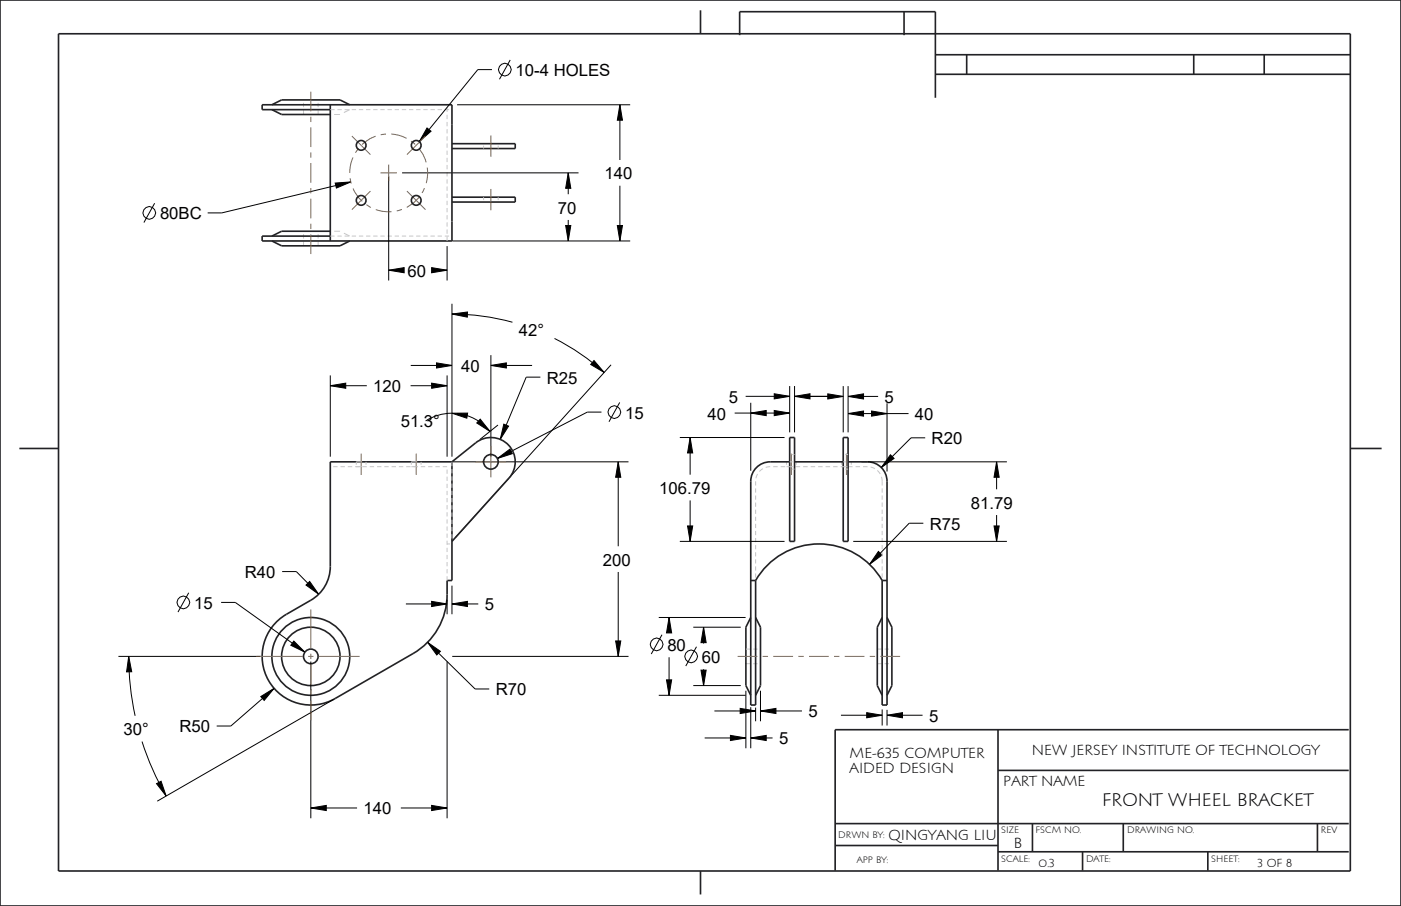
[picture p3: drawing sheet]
<svg xmlns="http://www.w3.org/2000/svg" width="432mm" height="279mm" viewBox="0 0 432 279" stroke-linecap="round" stroke-linejoin="round" font-family="sans-serif">
<g fill="#000">
<path d="M191.1 32.3l.7 4.8h-1.5zM103.3 56.5l4.8-.4-4.4 1.9zM131.6 39.5l1.2 1-3.6 3.2zM175.1 53.3l.8 4.8h-1.6zM174.3 69.5h1.6l-.8 4.8zM190.3 69.5h1.5l-.7 4.8zM119.8 83.3l4.8-.8v1.6zM133 82.5l4.8 .8-4.8 .8zM139.3 96.9l4.8-.7-.1 1.6zM101.8 119l4.8-.8v1.5zM133 118.2l4.8 .8-4.8 .7zM134.5 111.9l4.8 .8-4.8 .8z"/>
<path d="M151.3 112.7l4.8-.8v1.6zM183.1 111.2l3.1 3.7-4.1-2.5zM139.3 127.4h4.8l-.2 1.6zM148 129.3l3 3.8-4.1-2.7zM155.3 130.8l1.4 .6-2.5 4.1zM212.7 134.9l.8 4.8h-1.6zM231.4 127.4l4.8-.8v1.6zM238.6 121.4l4.8 .8-4.8 .8zM238.6 126.6l4.8 .8-4.8 .8zM244.9 122.2l4.8-.8v1.6zM255.1 121.5l4.8 .8-4.8 .7zM261.4 122.3l4.8-.8v1.5z"/>
<path d="M261.4 127.5l4.8-.7v1.5zM268.6 126.8l4.8 .7-4.8 .8zM153.3 141.4l3.9-2.9 .7 1.4zM190.5 142.4l.8 4.8h-1.6zM274.4 140.3l1.2 1.1-4 2.8zM307.2 142.4l.8 4.8h-1.6zM211.9 162.2h1.6l-.8 4.8zM270.7 170.1l1.2 1.1-3.9 2.8zM306.4 162.2h1.6l-.8 4.8zM94.3 180.4l1.1-1.1 2.8 4zM131.8 198.1l3.9 2.8-1.1 1.1zM133 185.5l4.8 .8-4.8 .7z"/>
<path d="M139.3 186.3l4.8-.8v1.5zM206.2 190.4l.8 4.8h-1.6zM216.9 193.4l.7 4.8h-1.5zM39.7 202.4l.9 4.8h-1.6zM80.4 214.8l4.1-2.5-3.1 3.7zM90.6 197.7l3.4 3.4-4.4-2.1zM189.7 197.7h1.6l-.8 4.7zM205.4 209.7h1.6l-.8 4.7zM216.1 206.7h1.5l-.7 4.7zM228.1 218.5l4.8 .8-4.8 .7zM234.4 219.3l4.8-.8v1.5zM225.1 226.8l4.8 .8-4.8 .8z"/>
<path d="M231.4 227.6l4.8-.8v1.6zM267.1 219.8l4.8 .8-4.8 .8zM273.4 220.6l4.8-.8v1.6zM48.2 241.7l1.4-.8 1.6 4.6zM95.8 249.2l4.8-.8v1.6zM133 248.4l4.8 .8-4.8 .8z"/>
</g>
<g fill="none" stroke="#000" stroke-width=".31">
<path d="M157.2 18.5l-3.3 5.9M131.6 39.5l1.2 1-3.6 3.2zM140.9 32.3h53.3M151.6 21.5h-4.3l-18.1 22.2M191.1 32.3l.7 4.8h-1.5zM191.1 32.3v17M103.3 56.5l4.8-.4-4.4 1.9zM108.1 56.1l-39.7 9.6h-4.4M119.8 54.4v32.1M123.9 53.3h54.4M175.1 53.3l.8 4.8h-1.6zM175.1 53.3v6.6"/>
<path d="M191.1 57.3v17M47.7 62.7l-3.3 5.9M137.8 75.9v10.6M139.4 74.3h54.8M174.3 69.5h1.6l-.8 4.8zM175.1 67.8v6.5M190.3 69.5h1.5l-.7 4.8zM119.8 83.3l4.8-.8v1.6zM119.8 83.3h3.8M133 82.5l4.8 .8-4.8 .8zM134 83.3h3.8M139.3 96.9l4.8-.7-.1 1.6z"/>
<path d="M139.3 96.9l4 .1 5.4 .5 5.3 .9 3.9 1M139.3 93.7v47.1M101.8 119l4.8-.8v1.5zM101.8 115.8v25M101.8 119h11.3M126.5 119h11.3M126.6 112.7h12.7M133 118.2l4.8 .8-4.8 .7zM134.5 111.9l4.8 .8-4.8 .8zM137.8 115.8v25M151.3 112.7l4.8-.8v1.6zM151.3 109.5v31.3"/>
<path d="M151.3 112.7h12.7M166.5 116.3h-4.3l-8 19.2M170.9 104.4a70.1 70.1 0 0 1 15.3 10.5M183.1 111.2l3.1 3.7-4.1-2.5zM188.3 112.5l-47.9 53.3M243.4 119v14.3M244.9 119v14.3M259.9 119.1v14.2M261.4 119.1v14.2M139.3 127.4h4.8l-.2 1.6zM139.3 127.4a15 15 0 0 0-8.1 2.4M140.8 127.5a15 15 0 0 1 10.2 5.6"/>
<path d="M148 129.3l3 3.8-4.1-2.7zM153.5 131.1l-5.7 4.5M155.3 130.8l1.4 .6-2.5 4.1zM185.4 127.1h-4.4l-27.7 14.3M191 124.1l-3.3 6M209.5 134.9h32.3M212.7 134.9l.8 4.8h-1.6zM212.7 134.9v11.5M226.4 127.4h17M229.8 122.2h13.6M231.4 127.4l4.8-.8v1.6zM231.4 124.2v21"/>
<path d="M238.6 121.4l4.8 .8-4.8 .8zM238.6 126.6l4.8 .8-4.8 .8zM244.9 122.2l4.8-.8v1.6zM244.9 122.2h12.7M247.2 122.3h12.7M255.1 121.5l4.8 .8-4.8 .7zM261.4 122.3l4.8-.8v1.5zM261.4 127.5l4.8-.7v1.5zM261.4 127.5h18.6M261.4 122.3h9.2M268.6 126.8l4.8 .7-4.8 .8zM273.4 124.4v21"/>
<path d="M285.2 135h-4.4l-9.2 9.2M139.4 142.4h54.3M153.3 141.4l3.9-2.9 .7 1.4zM190.5 142.4l.8 4.8h-1.6zM190.5 142.4v26.1M212.7 154.3v12.7M265.5 142.4h44.8M274.4 140.3l1.2 1.1-4 2.8zM307.2 142.4l.8 4.8h-1.6zM307.2 142.4v8.5M307.2 158.8v8.2M87 176.3h4.3l6.9 7"/>
<path d="M190.5 176.4v26M209.5 167h32.3M211.9 162.2h1.6l-.8 4.8zM263 167h47.3M270.7 170.1l1.2 1.1-3.9 2.8zM284.6 161.4h-4.4l-12.2 12.6M306.4 162.2h1.6l-.8 4.8zM58.2 182.8l-3.3 6M68.2 185.8h4.3l21.5 15.3M90.6 197.7l3.4 3.4-4.4-2.1zM94.3 180.4l1.1-1.1 2.8 4zM125.1 186.3h12.7"/>
<path d="M131.8 198.1l3.9 2.8-1.1 1.1zM131.8 198.1l14.6 14.4h4.4M133 185.5l4.8 .8-4.8 .7zM137.8 185v4.4M139.3 186.3l4.8-.8v1.5zM139.3 186.3h8.1M139.3 180.6v8.8M189.7 197.7h1.6l-.8 4.7zM203 190.4h26.8M204 195.7l-3.3 6M206.2 190.4l.8 4.8h-1.6zM206.2 190.4v4.4"/>
<path d="M213.7 193.4h14.6M214.7 199.4l-3.3 6M216.9 193.4l.7 4.8h-1.5zM216.9 193.4v5.1M36.5 202.4h43.9M39.7 202.4l.9 4.8h-1.6zM39.7 202.4l.4 8.5 1.5 9.8M80.4 214.8l4.1-2.5-3.1 3.7zM84.5 212.3l-13.3 11.6h-4.4M95.8 204v48.3M102.8 215.7l-54.3 31.4M137.8 204v48.3"/>
<path d="M139.4 202.4h54.3M203 214.4h26.8M205.4 209.7h1.6l-.8 4.7zM206.2 202.7v11.7M213.7 211.4h14.6M216.1 206.7h1.5l-.7 4.7zM216.9 206.4v5M220.2 219.3h12.7M228.1 218.5l4.8 .8-4.8 .7zM229.9 213v17.8M231.4 218.1v12.7M232.9 218.2v4.2"/>
<path d="M234.4 219.3l4.8-.8v1.5zM234.4 219.3h12.8M234.4 213v9.4M267.1 219.8l4.8 .8-4.8 .8zM271.9 218.8v4.9M273.4 218.9v4.8M43.8 228.7l3.5 9.2 3.9 7.6M217.2 227.6h12.7M225.1 226.8l4.8 .8-4.8 .8zM231.4 227.6l4.8-.8v1.6zM231.4 227.6h6.7M259.2 220.6h12.7"/>
<path d="M273.4 220.6l4.8-.8v1.6zM273.4 220.6h10.9M48.2 241.7l1.4-.8 1.6 4.6zM95.8 249.2l4.8-.8v1.6zM95.8 249.2h14.3M123.5 249.2h14.3M133 248.4l4.8 .8-4.8 .8z"/>
<circle cx="155.6" cy="21.5" r="1.95"/>
<circle cx="46" cy="65.7" r="1.95"/>
<circle cx="189.3" cy="127.1" r="1.95"/>
<circle cx="56.5" cy="185.8" r="1.95"/>
<circle cx="202.3" cy="198.7" r="1.95"/>
<circle cx="213" cy="202.4" r="1.95"/>
</g>
<g fill="none" stroke="#222226" stroke-width=".51">
<path d="M0 0h431.8v279.4h-431.8zM18 10.4h398.2v258.2h-398.2zM215.9 3.2v7.2M228 10.8v-7.2h60.3v26.6M278.6 3.6v7.2M288.3 16.9h127.9M297.9 16.9v6M367.9 16.9v6M389.6 16.9v6M83.8 32.3l3-1.5h18l3 1.5M83.8 33.8l3 1.5h15M101.8 32.3v42"/>
<path d="M101.8 33.8h-21v-1.5h58.5v6M288.3 22.9h127.9M83.8 74.3l3 1.5h18l3-1.5M101.8 71.3h-15l-3 1.5M139.3 68.3v6h-58.5v-1.5h21M6 138.3h12M416.2 138.3h9.6M101.8 142.4h37.5v36.6h-1.5a26.1 26.1 0 0 1-1.8 12.9 21 21 0 0 1-8.7 9.7l-24 13.8a15 15 0 0 1-20.5-5.5 15 15 0 0 1 5.5-20.5l7.5-4.3a12 12 0 0 0 6-10.4zM237.4 142.4a6 6 0 0 0-6 6v69h1.5v-38.4M267.4 142.4a6 6 0 0 1 6 6v69h-1.5v-38.4M231.4 179h1.5M232.9 179a22.5 22.5 0 0 1 39 0"/>
<path d="M271.9 179h1.5M231.4 190.4l-1.5 3v18l1.5 3M232.9 190.4l1.5 3v18l-1.5 3M271.9 190.4l-1.5 3v18l1.5 3M273.4 190.4l1.5 3v18l-1.5 3M307.6 237.6h108.1M307.6 225v43.5M415.7 225h-158.3v43.5M257.4 254h158.3M318.2 254v8.7M346.2 254v8.7M406 254v8.7"/>
<path d="M215.9 268.6v7.2M257.4 260.7h50.2M307.6 262.7h108.1M333.7 262.7v5.8M372.3 262.7v5.8"/>
<circle cx="95.8" cy="202.4" r="12"/>
<circle cx="95.8" cy="202.4" r="9"/>
<circle cx="95.8" cy="202.4" r="2.25"/>
</g>
<g fill="none" stroke="#c2c2cc" stroke-width=".31">
<path d="M93.5 31.7v1.4M93.5 34v1.3M98 31.7v1.4M98 34v1.3M101.8 33.8h1.3M103 35.3h1.8M104 33.8h1.3M106.2 33.8h1.3M107.8 33.8l-1.8 .9M108.4 33.8h1.3M110.6 33.8h1.3M112.8 33.8h1.4"/>
<path d="M115 33.8h1.4M117.2 33.8h1.4M119.4 33.8h1.4M121.7 33.8h1.3M123.9 33.8h1.3M126.1 33.8h1.3M128.3 33.8h1.3M130.5 33.8h1.3M132.7 33.8h1.3M134.9 33.8h1.3M137.1 33.8h1.3M137.8 32.3h.1"/>
<path d="M137.8 33.2v1.3M137.8 35.4v1.3M137.8 37.6v1.3M137.8 39.8v1.4M137.8 42v1.4M137.8 44.2v1.4M137.8 46.5v1.3M137.8 48.7v1.3M137.8 50.9v1.3M137.8 53.1v1.3M137.8 55.3v1.3M137.8 57.5v1.3"/>
<path d="M137.8 59.7v1.3M93.5 72.2v1.4M93.5 74.5v1.3M98 72.2v1.4M98 74.5v1.3M101.8 72.8h1.3M103 71.3h1.8M104 72.8h1.3M106 71.9l1.8 .9M106.2 72.8h1.3M108.4 72.8h1.3M110.6 72.8h1.3"/>
<path d="M112.8 72.8h1.4M115 72.8h1.4M117.2 72.8h1.4M119.4 72.8h1.4M121.7 72.8h1.3M123.9 72.8h1.3M126.1 72.8h1.3M128.3 72.8h1.3M130.5 72.8h1.3M132.7 72.8h1.3M134.9 72.8h1.3M137.1 72.8h1.3"/>
<path d="M137.8 61.9v1.4M137.8 64.1v1.4M137.8 66.4v1.3M137.8 68.6v1.3M137.8 70.8v1.3M137.8 73v1.3M101.8 143.9h.1M102.7 143.9h1.3M104.9 143.9h1.4M107.2 143.9h1.3M109.4 143.9h1.4M111.7 143.9h1.3"/>
<path d="M113.9 143.9h1.4M116.2 143.9h1.3M118.4 143.9h1.4M120.7 143.9h1.3M122.9 143.9h1.4M125.2 143.9h1.3M127.4 143.9h1.4M129.7 143.9h1.3M131.9 143.9h1.4M134.2 143.9h1.3M136.4 143.9h1.4M137.8 143.9h.1"/>
<path d="M137.8 144.8v1.3M137.8 147v1.3M137.8 149.2v1.3M137.8 151.4v1.3M137.8 153.6v1.3M137.8 155.8v1.3M137.8 158v1.3M232.9 148.4v1.3M232.9 150.6v1.3M232.9 152.8v1.3M232.9 155v1.3M232.9 157.2v1.3"/>
<path d="M232.9 159.4v1.3M233.5 146.2l-.5 1.3M235.1 144.5l-1.1 .9M237.4 143.9l-1.4 .2M238.3 143.9h1.4M240.6 143.9h1.4M242.9 143.9h1.4M245.2 143.9h1.4M247.5 143.9h1.4M249.8 143.9h1.4M252.2 143.9h1.3M254.5 143.9h1.3"/>
<path d="M256.8 143.9h1.4M259.1 143.9h1.4M261.4 143.9h1.4M263.7 143.9h1.4M266 143.9h1.4M268.3 144l1.3 .5M270.4 145.1l.9 1.1M271.7 147l.2 2.7M271.9 150.6v1.3M271.9 152.8v1.3M271.9 155v1.3M271.9 157.2v1.3"/>
<path d="M271.9 159.4v1.3M137.8 167.7h.9M137.8 160.2v1.3M137.8 162.4v1.3M137.8 164.5v1.4M137.8 166.7v1.4M137.8 168.9v1.3M137.8 171.1v1.3M137.8 173.3v1.3M137.8 175.5v1.3M137.8 177.7v1.3M232.9 161.5v1.3"/>
<path d="M232.9 163.7v1.3M232.9 165.9v1.3M232.9 168.1v1.3M232.9 170.3v1.3M232.9 172.5v1.3M232.9 174.7v1.3M232.9 176.8v1.3M232.9 179h.1M271.9 161.5v1.3M271.9 163.7v1.3M271.9 165.9v1.3M271.9 168.1v1.3"/>
<path d="M271.9 170.3v1.3M271.9 172.5v1.3M271.9 174.7v1.3M271.9 176.8v1.3M271.9 179h.1M229.9 204.7h1.3M229.9 200.2h1.3M232.1 204.7h1.4M232.1 200.2h1.4M270.4 204.7h1.3M270.4 200.2h1.3M272.6 204.7h1.4"/>
<path d="M272.6 200.2h1.4"/>
</g>
<!-- layer: 02___PRT_ALL_AXES -->
<g fill="none" stroke="#963" stroke-width=".31">
<path d="M95.8 28.3v6M95.8 36v1.6M95.8 39.3v6M95.8 47v1.6M95.8 50.3v6.1M95.8 58v1.6M108.5 42l5.7 5.7M114.2 58.9l-5.7 5.8M117.3 53.3h5M119.8 50.8v5.1M125.4 58.9l5.7 5.8M131.1 42l-5.7 5.7"/>
<path d="M151.3 41.8v6.6M151.3 58.3v6.6M95.8 61.3v6.1M95.8 69v1.6M95.8 72.3v6.1M111.3 139.9v6.6M128.3 139.9v6.6M151.3 137.6v9.6M243.9 139.9v6.6M260.9 139.9v6.6M146.5 142.4h9.6M95.8 188v12"/>
<path d="M79.1 202.4h14.2M95 202.4h1.6M95.8 212.7h.1M95.8 201.6v1.6M95.8 204.9v6.2M95.8 212.7v1.7M95.8 216v6.2M98.3 202.4h12.5M227.3 202.4h6.1M235.1 202.4h1.6M238.3 202.4h6.1M246.1 202.4h1.6"/>
<path d="M249.3 202.4h6.1M257.1 202.4h1.6M260.3 202.4h6.1M268.1 202.4h1.6M271.4 202.4h6"/>
</g>
<g fill="none" stroke="#222226" stroke-width=".51">
<path d="M139.3 38.3v30M139.3 44.3h19.5v1.5h-19.5M139.3 60.8h19.5v1.5h-19.5M243.4 134.9h1.5v32.1h-1.5zM259.9 134.9h1.5v32.1h-1.5zM139.3 142.4l7.3-5.8a7.5 7.5 0 0 1 10.2 .7 7.5 7.5 0 0 1 .1 10.1l-17.6 19.6M237.4 142.4h6M244.9 142.4h15M261.4 142.4h6"/>
<circle cx="111.3" cy="44.8" r="1.5"/>
<circle cx="128.3" cy="44.8" r="1.5"/>
<circle cx="111.3" cy="61.8" r="1.5"/>
<circle cx="128.3" cy="61.8" r="1.5"/>
<circle cx="151.3" cy="142.4" r="2.25"/>
</g>
<g fill="none" stroke="#c2c2cc" stroke-width=".31">
<path d="M149 44.9v.9M153.5 44.9v.9M149 60.8v.9M153.5 60.8v.9M109.8 143.9h1.8M111.6 142.4h-1.8v.9M112.8 142.4v.9M126.8 143.9h1.8M128.6 142.4h-1.8v.9M129.8 142.4v.9M139.3 142.4v1.4M139.3 144.7v1.3"/>
<path d="M139.3 146.9v1.3M139.3 149.1v1.4M139.3 151.3v1.4M139.3 153.6v1.3M139.3 155.8v1.3M139.3 158v1.4M242.4 142.4v.9M242.4 143.9h1.8M243.4 142.4h.9M244 144.7h.9M244 140.2h.9M245.4 142.4v.9"/>
<path d="M259.4 142.4v.9M259.4 143.9h1.8M259.9 142.4h.9M260.5 144.7h.9M260.5 140.2h.9M262.4 142.4v.9M139.3 160.3v1.3M139.3 162.5v1.3M139.3 164.7v1.4"/>
</g>
<path d="M131.8 53.3a12 12 0 0 0-17.6-10.6 12 12 0 0 0-1.2 20.5 12 12 0 0 0 18.7-8.5l.1-1.4" fill="none" stroke="#963" stroke-width=".31" stroke-dasharray="1.6 1.6 4.9 1.6" stroke-linecap="butt"/>
<text font-size="5.8" x="339.7" y="248.7">FRONT WHEEL BRACKET</text>
<g font-size="5.2">
<text x="158.9" y="23.5">10-4 HOLES</text>
<text x="186.3" y="55.3">140</text>
<text x="172" y="65.8">70</text>
<text x="49.3" y="67.6">80BC</text>
<text x="125.6" y="85.3">60</text>
<text x="159.9" y="103.5">42°</text>
<text x="142.1" y="114.7">40</text>
<text x="168.5" y="118.3">R25</text>
<text x="115" y="120.9">120</text>
<text x="224.7" y="124.2">5</text>
<text x="272.6" y="124.2">5</text>
<text x="123.5" y="131.8">51.3°</text>
<text x="192.7" y="129.1">15</text>
<text x="218.1" y="129.4">40</text>
<text x="282" y="129.5">40</text>
<text x="287.1" y="137">R20</text>
<text x="203.2" y="152.3">106.79</text>
<text x="299.2" y="156.8">81.79</text>
<text x="286.6" y="163.3">R75</text>
<text x="75.5" y="178.2">R40</text>
<text x="185.8" y="174.4">200</text>
<text x="59.8" y="187.8">15</text>
<text x="149.4" y="188.2">5</text>
<text x="205.7" y="200.7">80</text>
<text x="216.3" y="204.4">60</text>
<text x="152.8" y="214.5">R70</text>
<text x="249.2" y="221.2">5</text>
<text x="38.1" y="226.7">30°</text>
<text x="55.3" y="225.9">R50</text>
<text x="286.3" y="222.6">5</text>
<text x="240.1" y="229.6">5</text>
<text x="112" y="251.2">140</text>
</g>
<g font-size="4.6">
<text x="261.9" y="233.7">ME-635 COMPUTER</text>
<text x="318" y="232.9">NEW JERSEY INSTITUTE OF TECHNOLOGY</text>
<text x="261.9" y="238.4">AIDED DESIGN</text>
<text x="309.2" y="242.5">PART NAME</text>
<text x="273.9" y="259.2">QINGYANG LIU</text>
<text x="312.4" y="261.6">B</text>
</g>
<g font-size="3.7">
<text x="320.1" y="267.4">0.3</text>
<text x="387.5" y="267.4">3 OF 8</text>
</g>
<g font-size="2.9">
<text x="308.6" y="257">SIZE</text>
<text x="319.2" y="257">FSCM NO.</text>
<text x="347.4" y="257">DRAWING NO.</text>
<text x="407.1" y="257">REV</text>
<text x="258.4" y="258.4">DRWN BY:</text>
<text x="264.1" y="266.1">APP BY:</text>
<text x="308.6" y="265.8">SCALE:</text>
<text x="334.7" y="265.8">DATE:</text>
<text x="373.3" y="265.9">SHEET:</text>
</g>
</svg>
